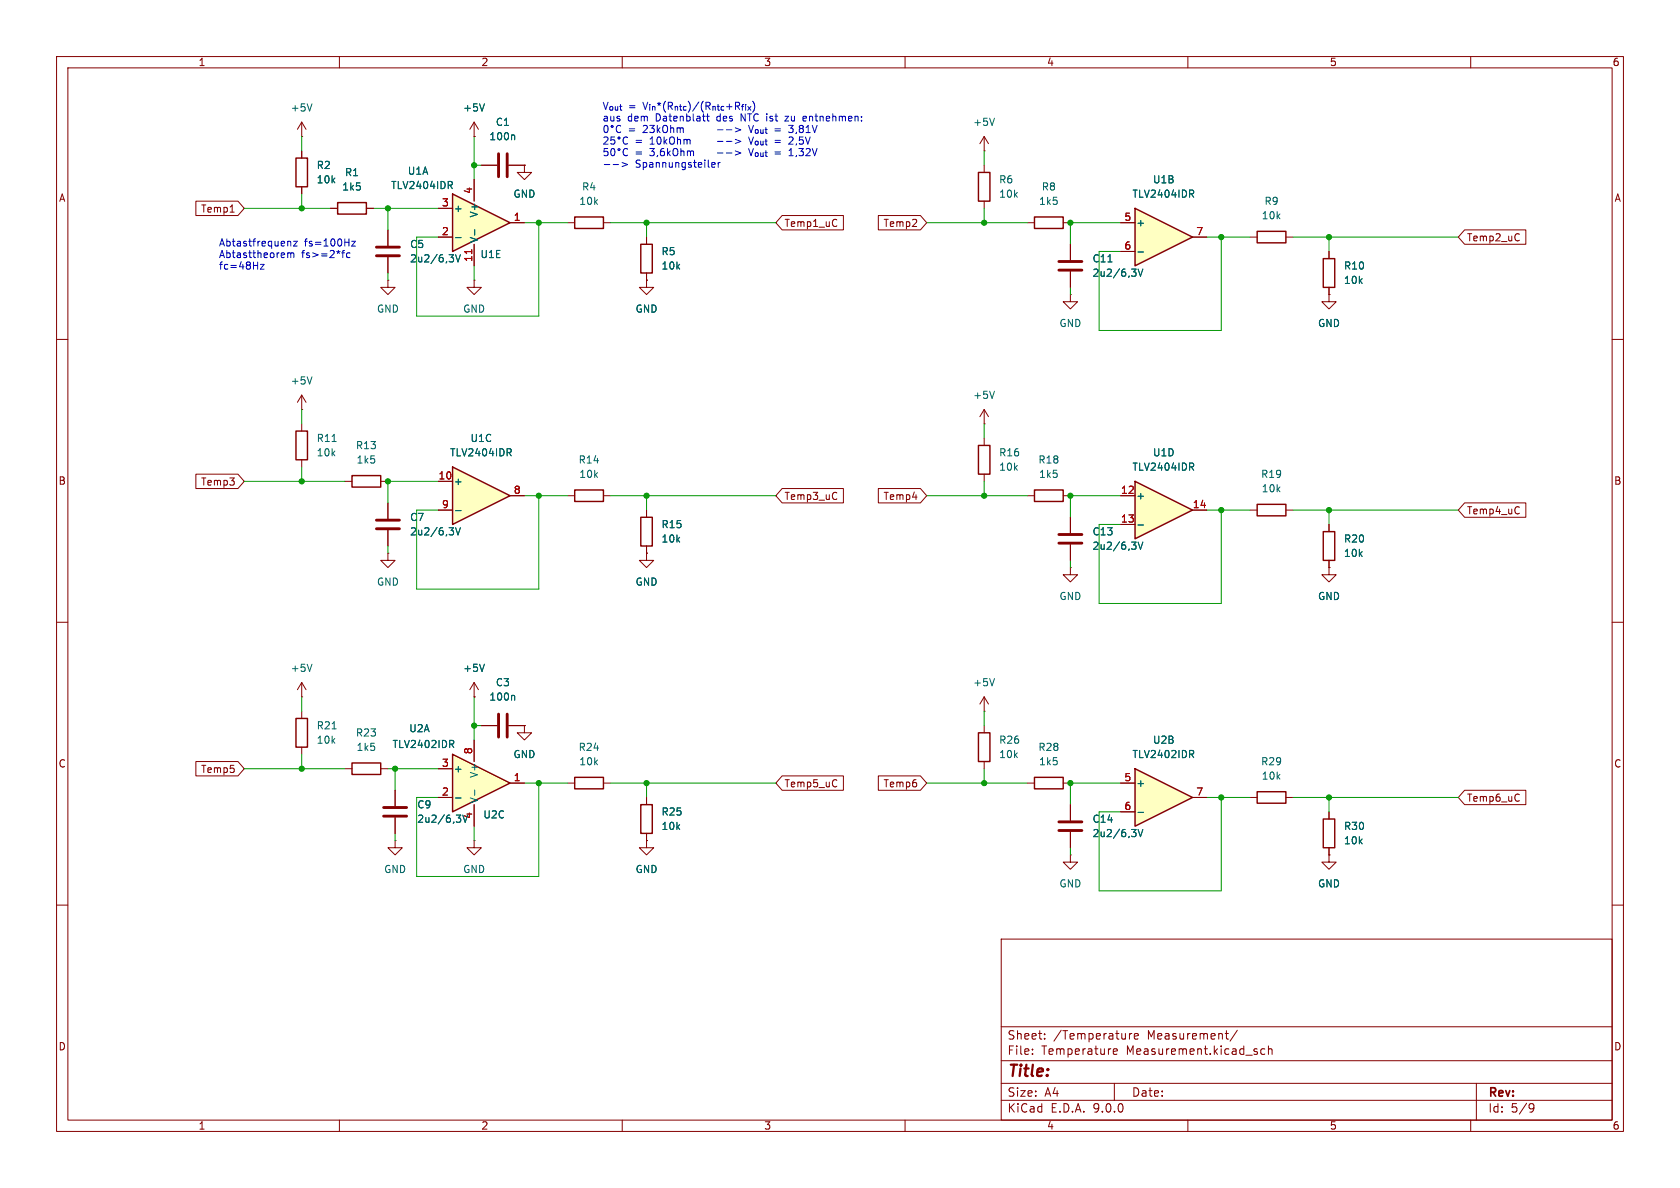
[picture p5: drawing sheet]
<svg xmlns="http://www.w3.org/2000/svg" width="297mm" height="210mm" viewBox="0 0 297 210" stroke-linecap="round" stroke-linejoin="round" font-family="sans-serif">
<g fill="none" stroke="#840000" stroke-width=".18">
<path d="M10 10h277v190h-277zM12 12h273v186h-273zM60 10v2M110 10v2M160 10v2M210 10v2M260 10v2M100.3 39.4h1.3M106.7 39.4h1.2M10 60h2M174 74.9h.1M174 72.4l-.8 1.3"/>
<path d="M174 72.4l.8 1.3M174 72.4v2.5M285 60h2M10 110h2M189.2 100.3v1.3h1.3l-1.3 1.3-1.2-1.3h1.2M189.2 100.3h.1M285 110h2M10 160h2M177 166h108v32h-108zM285 160h2M60 198v2M110 198v2"/>
<path d="M160 198v2M177 194.5h108M177 191.5h108M177 187.5h108M177 181.5h108M182.5 186.3v.1M182.5 185.5v.1M184.7 183.6v.1M184.7 182.8v.1M196.8 185.9l.7-.1v-.3l-.5-.1-.2 .2 .1 .7h.6M197 191.5v3M199.7 182.7v1"/>
<path d="M200.1 182.7l-.3 .1-.1 .2M200.5 183.2l.7-.1v-.3l-.5-.1-.2 .2 .1 .7h.6M210 198v2M216.6 182.7h.6M216.9 183.6l.3 .1M218.7 182.1l-1.2 2M223.6 185.5l-.4-.1-.3 .3v.4l.1 .2h.6M224.2 185.5l.3-.1 .3 .1 .1 .9M224.2 184.9v1.5M260 198v2M261 191.5v6.5M270.6 195.1l.5 .1a.99 .99 0 0 1-.4 1.4h-.2"/>
<path d="M271.2 195.7l-.3 .3h-.3"/>
</g>
<path d="M101.6 38.4h5.1v2h-5.1z" fill="none" stroke="#840000" stroke-width=".25"/>
<path d="M175.8 69.2l-.4 1.2" fill="none" stroke="#006464" stroke-width=".18"/>
<path d="M200.7 135.9l10.1 5.1-10.1 5.1z" fill="#ffffc2"/>
<path d="M113.3 43.2h2v5.1h-2zM200.7 135.9l10.1 5.1-10.1 5.1z" fill="none" stroke="#840000" stroke-width=".25"/>
<g fill="none" stroke="#840000" stroke-width=".18">
<path d="M83.8 24.1h.1M83.8 21.6l-.7 1.3M83.8 21.6l.8 1.3M83.8 21.6v2.5M85.1 29.2h2.8M89.9 29.2h2.8M114.3 49.5v1.3h1.3l-1.3 1.3-1.3-1.3h1.3M114.3 49.5h.1M114.3 41.9v1.3M114.3 48.3v1.2M83.8 123.2h.1M83.8 120.7v2.5"/>
<path d="M83.8 130.8v3.8M83.8 120.7l-.7 1.2M83.8 120.7l.8 1.2M92.7 128.3v1.2h1.3l-1.3 1.3-1.3-1.3h1.3M92.7 128.3h.1M198.1 138.4h2.6M83.8 142.2v3.9M189.2 151.1v1.3h1.3l-1.3 1.3-1.2-1.3h1.2M189.2 151.1h.1M189.2 142.2v2.8M189.2 147.1v2.8M198.1 143.5h2.6"/>
<path d="M210.8 141h2.6"/>
</g>
<path d="M85.6 18.4l-.4 1.2M90.8 23.9l.2 .1v.7M85.6 117.4l-.4 1.3M83.9 139.7v.9M210.6 133.3l.4 .6M210.8 132.7l.2 .2v.3l-.2 .1M200 146.6h.8l-.4 .5M200.7 147.2l.1 .2-.1 .4M201.2 143.6h1M201.2 146.6l.4 1.3 .4-1.3" fill="none" stroke="#006464" stroke-width=".18"/>
<path d="M88.1 27.2v4M89.7 27.2v4M187.2 145.3h4.1M187.2 146.8h4.1" fill="none" stroke="#840000" stroke-width=".51"/>
<path d="M80 133.4l10.2 5-10.2 5.1z" fill="#ffffc2"/>
<path d="M59.7 35.8h5.1v2h-5.1zM222.2 40.9h5.1v2h-5.1zM52.3 76.2h2.1v5.1h-2.1zM62.2 84.1h5.1v2h-5.1zM113.3 91.4h2v5.1h-2zM233.9 94h2.1v5.1h-2.1zM80 133.4l10.2 5-10.2 5.1zM101.6 137.4h5.1v2h-5.1zM173 129.5h2v5.1h-2zM182.9 137.4h5.1v2h-5.1zM113.3 142.2h2v5.1h-2z" fill="none" stroke="#840000" stroke-width=".25"/>
<g fill="none" stroke="#840000" stroke-width=".18">
<path d="M58.4 36.8h1.3M64.8 36.8h1.2M221 41.9h1.2M227.3 41.9h1.3M53.3 74.9v1.3M53.3 81.3v1.3M61 85.1h1.2M67.3 85.1h1.3M114.3 97.8v1.3h1.3l-1.3 1.2-1.3-1.2h1.3M114.3 97.8h.1M114.3 90.2v1.2M114.3 96.5v1.3"/>
<path d="M189.2 91.4v2.8M189.2 96.3v2.8M234.9 92.7v1.3M234.9 99.1v1.2M234.9 100.3v1.3h1.3l-1.3 1.3-1.2-1.3h1.2M234.9 100.3h.1M77.5 135.9h2.5M85.1 128.3h2.8M89.9 128.3h2.8M90.2 138.4h2.5M100.3 138.4h1.3M106.7 138.4h1.2"/>
<path d="M174 125.7h.1M174 123.2l-.8 1.3M174 123.2l.8 1.3M174 123.2v2.5M174 128.3v1.2M174 134.6v1.3M181.6 138.4h1.3M188 138.4h1.2M77.5 141h2.5M114.3 148.6v1.3h1.3l-1.3 1.2-1.3-1.2h1.3M114.3 148.6h.1M114.3 141v1.2"/>
<path d="M114.3 147.3v1.3"/>
</g>
<path d="M58.7 78h.7M200 95.8h.8l-.4 .5M200.7 96.4l.1 .2-.1 .4M201.2 95.8l.4 1.3 .4-1.3M175.8 120l-.4 1.2M79.8 131.5l.4 .7M80 130.9l.2 .2v.3l-.2 .1M90.8 122.9l.2 .2v.7M80.5 141.1h1" fill="none" stroke="#006464" stroke-width=".18"/>
<path d="M187.2 94.5h4.1M187.2 96h4.1M88.1 126.2v4.1M89.7 126.2v4.1" fill="none" stroke="#840000" stroke-width=".51"/>
<path d="M200.7 85.1l10.1 5.1-10.1 5.1z" fill="#ffffc2"/>
<path d="M200.7 85.1l10.1 5.1-10.1 5.1zM222.2 89.2h5.1v2h-5.1zM222.2 140h5.1v2h-5.1zM233.9 144.8h2.1v5.1h-2.1z" fill="none" stroke="#840000" stroke-width=".25"/>
<g fill="none" stroke="#840000" stroke-width=".18">
<path d="M68.6 40.6v2.8M68.6 45.5v2.8M198.1 87.6h2.6M198.1 92.7h2.6M210.8 90.2h2.6M221 90.2h1.2M227.3 90.2h1.3M69.8 139.7v2.8M69.8 148.6v1.3h1.3l-1.3 1.2-1.2-1.2h1.2M69.8 148.6h.1M69.8 144.5v2.8M83.8 148.6v1.3h1.3l-1.3 1.2-1.3-1.2h1.3"/>
<path d="M83.8 148.6h.1M221 141h1.2M227.3 141h1.3M234.9 151.1v1.3h1.3l-1.3 1.3-1.2-1.3h1.2M234.9 151.1h.1M234.9 143.5v1.3M234.9 149.9v1.2"/>
</g>
<path d="M79.4 45h.8l-.4 .5M80.1 45.6l.1 .2-.1 .4M80.5 45l.5 1.3 .4-1.3M201.2 92.8h1M210.6 82.5l.4 .6M210.8 81.9l.2 .2v.3l-.2 .1M80.7 144.1h.8l-.5 .5M81.3 144.6l.2 .2-.2 .5" fill="none" stroke="#006464" stroke-width=".18"/>
<path d="M66.5 43.7h4.1M66.5 45.2h4.1M67.8 142.7h4.1M67.8 144.3h4.1" fill="none" stroke="#840000" stroke-width=".51"/>
<path d="M80 34.3l10.2 5.1-10.2 5.1z" fill="#ffffc2"/>
<path d="M80 34.3l10.2 5.1-10.2 5.1z" fill="none" stroke="#840000" stroke-width=".25"/>
<path d="M77.5 36.8h2.5M83.8 31.8v3.8M90.2 39.4h2.5M77.5 41.9h2.5M83.8 43.2v3.8" fill="none" stroke="#840000" stroke-width=".18"/>
<path d="M79.5 32.7l.5 .6M79.7 32.1l.3 .2-.1 .3-.2 .1M80.5 42h1M83.9 40.6v1" fill="none" stroke="#006464" stroke-width=".18"/>
<path d="M83.4 44.1v.7" fill="none" stroke="#a90000" stroke-width=".18"/>
<path d="M200.7 36.8l10.1 5.1-10.1 5.1z" fill="#ffffc2"/>
<path d="M200.7 36.8l10.1 5.1-10.1 5.1zM233.9 45.7h2.1v5.1h-2.1z" fill="none" stroke="#840000" stroke-width=".25"/>
<path d="M198.1 39.4h2.6M198.1 44.5h2.6M210.8 41.9h2.6M234.9 52.1v1.2h1.3l-1.3 1.3-1.2-1.3h1.2M234.9 52.1h.1M234.9 44.5v1.2M234.9 50.8v1.3" fill="none" stroke="#840000" stroke-width=".18"/>
<path d="M210.6 34.3l.4 .6M210.8 33.6l.2 .2v.3l-.2 .2M201.2 44.5h1" fill="none" stroke="#006464" stroke-width=".18"/>
<path d="M80 82.6l10.2 5-10.2 5.1z" fill="#ffffc2"/>
<path d="M52.3 27.9h2.1v5.1h-2.1zM173 30.5h2v5.1h-2zM182.9 38.4h5.1v2h-5.1zM173 78.7h2v5.1h-2zM80 82.6l10.2 5-10.2 5.1zM101.6 86.6h5.1v2h-5.1zM182.9 86.6h5.1v2h-5.1zM52.3 127h2.1v5.1h-2.1zM62.2 134.9h5.1v2h-5.1z" fill="none" stroke="#840000" stroke-width=".25"/>
<g fill="none" stroke="#840000" stroke-width=".18">
<path d="M34.6 35.6h7.5l1.1 1.2-1.1 1.3h-7.5zM40.7 37.5h.7M53.3 24.1h.1M53.3 21.6l-.7 1.3M53.3 21.6l.8 1.3M53.3 21.6v2.5M53.3 26.7v1.2M53.3 33v1.3M58.4 36.8h1.3M64.8 36.8h1.2M77.5 36.8h2.5M83.8 24.1h.1"/>
<path d="M83.8 31.8v3.8M85.1 29.2h2.8M89.9 29.2h2.8M90.2 39.4h2.5M92.7 29.2v1.3h1.3l-1.3 1.3-1.3-1.3h1.3M92.7 29.2h.1M138.3 38.1h10.8v2.5h-10.8l-1.1-1.2zM147.9 38.8v.1M147.9 39.9v.1M155.3 38.1h7.4l1.1 1.3-1.1 1.2h-7.4zM174 26.7h.1M174 24.1l-.8 1.3"/>
<path d="M174 24.1l.8 1.3M174 24.1v2.6M174 29.2v1.3M174 35.6v1.2M181.6 39.4h1.3M188 39.4h1.2M198.1 39.4h2.6M68.6 49.5v1.3h1.2l-1.2 1.3-1.3-1.3h1.3M68.6 49.5h.1M68.6 40.6v2.8M68.6 45.5v2.8M77.5 41.9h2.5"/>
<path d="M83.8 49.5v1.3h1.3l-1.3 1.3-1.3-1.3h1.3M83.8 49.5h.1M83.8 43.2v3.8M114.3 49.5h.1M114.3 41.9v1.3M114.3 48.3v1.2M189.2 52.1v1.2h1.3l-1.3 1.3-1.2-1.3h1.2M189.2 52.1h.1M189.2 43.2v2.8M189.2 48v2.8M198.1 44.5h2.6M210.8 41.9h2.6"/>
<path d="M234.9 52.1h.1M234.9 44.5v1.2M234.9 50.8v1.3M258.9 40.6h10.8v2.6h-10.8l-1.1-1.3zM268.5 41.4h.1M268.6 42.5h-.1M53.3 72.4h.1M53.3 69.9v2.5M53.3 69.9l-.7 1.2M53.3 69.9l.8 1.2M174 77.5v1.2M34.6 83.8h7.5l1.1 1.3-1.1 1.3h-7.5z"/>
<path d="M68.6 97.8v1.3h1.2l-1.2 1.2-1.3-1.2h1.3M68.6 97.8h.1M68.6 88.9v2.8M68.6 93.7v2.8M77.5 85.1h2.5M77.5 90.2h2.5M90.2 87.6h2.5M100.3 87.6h1.3M106.7 87.6h1.2M114.3 97.8h.1M114.3 90.2v1.2M114.3 96.5v1.3"/>
<path d="M138.3 86.4h10.8v2.5h-10.8l-1.1-1.3zM147.9 87.1v.1M147.9 88.2h.1M155.3 86.4h7.4l1.1 1.2-1.1 1.3h-7.4zM174 83.8v1.3M181.6 87.6h1.3M188 87.6h1.2M189.2 91.4v2.8M189.2 96.3v2.8M198.1 87.6h2.6M198.1 92.7h2.6M210.8 90.2h2.6"/>
<path d="M234.9 92.7v1.3M234.9 99.1v1.2M258.9 88.9h10.8v2.5h-10.8l-1.1-1.2zM268.5 89.6l.1 .1M268.6 90.7l-.1 .1M234.9 100.3h.1M34.6 134.6h7.5l1.1 1.3-1.1 1.3h-7.5zM53.3 123.2h.1M53.3 120.7v2.5M53.3 125.7v1.3M53.3 132.1v1.3M53.3 120.7l-.7 1.2"/>
<path d="M53.3 120.7l.8 1.2M61 135.9h1.2M67.3 135.9h1.3M69.8 139.7v2.8M77.5 135.9h2.5M83.8 123.2h.1M83.8 130.8v3.8M85.1 128.3h2.8M89.9 128.3h2.8M90.2 138.4h2.5M92.7 128.3h.1M138.3 137.2h10.8v2.5h-10.8l-1.1-1.3z"/>
<path d="M147.9 137.9v.1M147.9 139h.1M155.3 137.2h7.4l1.1 1.2-1.1 1.3h-7.4zM198.1 138.4h2.6M258.9 139.7h10.8v2.5h-10.8l-1.1-1.2zM69.8 144.5v2.8M77.5 141h2.5M83.8 142.2v3.9M114.3 148.6h.1M114.3 141v1.2M114.3 147.3v1.3M189.2 142.2v2.8"/>
<path d="M189.2 147.1v2.8M198.1 143.5h2.6M210.8 141h2.6M234.9 151.1h.1M234.9 143.5v1.3M234.9 149.9v1.2M268.5 140.4l.1 .1M268.6 141.5l-.1 .1"/>
</g>
<g fill="none" stroke="#006464" stroke-width=".18">
<path d="M55.2 18.4l-.5 1.2M85.6 18.4l-.4 1.2M79.5 32.7l.5 .6M79.7 32.1l.3 .2-.1 .3-.2 .1M90.8 23.9l.2 .1v.7M175.8 20.9l-.4 1.3M210.6 34.3l.4 .6M210.8 33.6l.2 .2v.3l-.2 .2M79.4 45h.8l-.4 .5M80.1 45.6l.1 .2-.1 .4M80.5 42h1M80.5 45l.5 1.3 .4-1.3"/>
<path d="M83.9 40.6v1M195.9 46.3h.7M200 47.6h.8l-.4 .5M200.7 48.1l.1 .2-.1 .5M201.2 44.5h1M201.2 47.6l.4 1.2 .4-1.2M55.2 66.6l-.5 1.3M90 80l.4 .6M90.1 79.3l.3 .3-.1 .3-.2 .1M79.4 93.3h.8l-.4 .5M80.1 93.8l.1 .2-.1 .5M80.5 90.3h1"/>
<path d="M80.5 93.3l.5 1.3 .4-1.3M200 95.8h.8l-.4 .5M200.7 96.4l.1 .2-.1 .4M201.2 92.8h1M201.2 95.8l.4 1.3 .4-1.3M210.6 82.5l.4 .6M210.8 81.9l.2 .2v.3l-.2 .1M55.2 117.4l-.5 1.3M85.6 117.4l-.4 1.3M58.7 128.8h.7M79.8 131.5l.4 .7M80 130.9l.2 .2v.3l-.2 .1"/>
<path d="M83.9 139.7v.9M90.8 122.9l.2 .2v.7M210.6 133.3l.4 .6M210.8 132.7l.2 .2v.3l-.2 .1M80.5 141.1h1M80.7 144.1h.8l-.5 .5M81.3 144.6l.2 .2-.2 .5M200 146.6h.8l-.4 .5M200.7 147.2l.1 .2-.1 .4M201.2 143.6h1M201.2 146.6l.4 1.3 .4-1.3"/>
</g>
<path d="M187.2 46.2h4.1M187.2 47.8h4.1M66.5 91.9h4.1M66.5 93.5h4.1" fill="none" stroke="#840000" stroke-width=".51"/>
<g fill="none" stroke="#009600" stroke-width=".18">
<path d="M43.2 36.8h15.2M53.3 24.1v2.6M53.3 34.3v2.5M66 36.8h11.5M68.6 36.8v3.8M83.8 24.1v7.7M83.8 29.2h1.3M92.7 39.4h7.6M95.2 39.4v16.5h-21.5v-14h3.8M107.9 39.4h29.3M114.3 39.4v2.5M163.8 39.4h17.8"/>
<path d="M174 26.7v2.5M174 36.8v2.6M198.1 39.4h-8.9v3.8M68.6 48.3v1.2M83.8 47v2.5M189.2 50.8v1.3M213.4 41.9h7.6M215.9 41.9v16.5h-21.6v-13.9h3.8M228.6 41.9h29.2M234.9 41.9v2.6M53.3 72.4v2.5M174 74.9v2.6"/>
<path d="M43.2 85.1h17.8M53.3 82.6v2.5M68.6 96.5v1.3M77.5 85.1h-8.9v3.8M92.7 87.6h7.6M95.2 87.6v16.5h-21.5v-13.9h3.8M107.9 87.6h29.3M114.3 87.6v2.6M163.8 87.6h17.8M174 85.1v2.5M189.2 99.1v1.2M198.1 87.6h-8.9v3.8"/>
<path d="M213.4 90.2h7.6M215.9 90.2v16.5h-21.6v-14h3.8M228.6 90.2h29.2M234.9 90.2v2.5M43.2 135.9h17.8M53.3 123.2v2.5M53.3 133.4v2.5M68.6 135.9h8.9M69.8 135.9v3.8M83.8 123.2v7.6M83.8 128.3h1.3M92.7 138.4h7.6"/>
<path d="M95.2 138.4v16.5h-21.5v-13.9h3.8M107.9 138.4h29.3M114.3 138.4v2.6M163.8 138.4h17.8M174 125.7v2.6M174 135.9v2.5M198.1 138.4h-8.9v3.8M69.8 147.3v1.3M83.8 146.1v2.5M189.2 149.9v1.2M213.4 141h7.6M215.9 141v16.5h-21.6v-14h3.8"/>
<path d="M228.6 141h29.2M234.9 141v2.5"/>
</g>
<g fill="none" stroke="#0000c2" stroke-width=".18">
<path d="M106.8 24.3l.5-.1 .2 .4-.8 .9h.8M106.8 29.1h1M106.9 22.3a.69 .69 0 0 0 .3 1.1l.2-.1 .1-.3-.1-.7M107.4 26.3h-.6v.6l.1-.2 .5 .1 .1 .2-.1 .4-.1 .1-.5-.1M108.1 22.2l-.1 .1 .2 .2 .2-.2-.1-.1M108.1 26.4l.2-.1a.68 .68 0 0 1 .4 .6 .68 .68 0 0 1-.4 .6l-.2-.1-.1-.4zM108.4 29.1h1M108.6 24.2h-.6v.6l.2-.1 .4 .1 .1 .1-.1 .5-.1 .1-.5-.1M109.2 22.2a.61 .61 0 0 0-.3 .8 .61 .61 0 0 0 .8 .3M110 28.7l.9 .4-.9 .4M110.9 24.3a.6 .6 0 0 0-.8 .5 .6 .6 0 0 0 .6 .7l.2-.1M110.9 26.4a.6 .6 0 0 0-.8 .4 .6 .6 0 0 0 .6 .7l.2-.1"/>
<path d="M114.4 22.3v.4l-.7 .7h.7M114.9 22.2h.8l-.5 .5 .4 .1v.5l-.2 .1-.5-.1M114.9 26.3h.8l-.5 .4 .4 .2v.5l-.2 .1-.5-.1M114.9 24.6l.4-.4v1.3M114.9 25.5h.8M116.2 22.2v1.2M116.3 24.3l.1-.1a.68 .68 0 0 1 .5 .6 .68 .68 0 0 1-.5 .7l-.1-.1-.2-.4zM116.3 27.5l-.2 .2M116.3 23l.4 .4M116.7 22.6l-.5 .5M117.4 22.2a.81 .81 0 0 0 .1 1.2 .43 .43 0 0 0 .5-.4v-.4l-.2-.4M117.4 26.3h-.4a.86 .86 0 0 0 0 1.2l.4-.1 .1-.4-.3-.3-.3 .1-.2 .2"/>
<path d="M117.4 24.2v1.3M117.5 25l.4 .5M117.9 24.6l-.5 .5M118 26.3v1.2M118.1 27l.4 .5M118.5 26.7l-.5 .5M118.6 22.2v1.2M118.6 22.7l.1-.1 .3 .1 .1 .7M118.6 24.3l.1-.1a.43 .43 0 0 1 .5 .4v.5a.42 .42 0 0 1-.4 .4 .42 .42 0 0 1-.4-.4v-.5zM119.2 26.3h.1a.43 .43 0 0 1 .5 .4v.4a.42 .42 0 0 1-.4 .4 .42 .42 0 0 1-.4-.4v-.4zM119.7 22.7l.4-.1 .2 .2M119.7 22.6v.8"/>
<path d="M119.8 24.2v1.3M119.8 24.8l.2-.2 .3 .1v.8M120.3 22.8l.1-.2 .3 .1 .1 .7M120.3 22.8v.6M120.4 26.8l.2-.1h.3v.8M120.4 26.3v1.2M120.9 24.8l.4-.2 .2 .2M120.9 24.6v.9M121.5 24.8l.1-.2 .3 .1 .1 .8M121.5 24.8v.7M121.5 26.8l.4-.1 .2 .2M121.5 26.7v.8"/>
<path d="M122.1 26.9l.1-.2h.4v.8M122.1 26.9v.6M125.1 20.1v1.1l.3 .2M125.8 29.1l.6-.1v-.2l-.4-.1-.2 .2 .1 .6h.5M126.8 23h1M126.8 25h1M126.8 27h1M127 28.7v.9M127.3 28.7l-.3 .3M128.4 23h1M128.4 25h1M128.4 27h1"/>
<path d="M130 22.6l1 .4-1 .3M130 24.6l1 .4-1 .4M130 26.7l1 .3-1 .4M132.3 22.2l.5 1.2M137 24.8h1M137 25.2h1M137 26.9h1M137 27.2h1M139.4 20.5l-.6 .9h.6M140.2 23.3l-.2 .1h-.5M140.2 22.2l-.4 .5 .4 .1M142 21.3h.5"/>
<path d="M142 20.6h.5M142.4 24.2l.4 1.3 .4-1.3M142.6 20.8l-.6 .2M143.6 26.3l.4 1.2 .4-1.2M46 46.7h.7l-.7 .9h.7M50.9 44.7v.8M50.9 44.8h.1M51 42.7l.4 .1v.7M51 44.7l.4 .2M51.4 44.9v.6M51.4 44.9l.2-.2 .3 .1 .1 .7M51.9 42.7h.7l-.7 .8h.7"/>
<path d="M60.4 44.7h.5M60.7 44.3l-.1 1.2M61.9 44.8l-.4-.1-.2 .2 .1 .6h.5M62.2 42.7h.6l-.6 .8h.6"/>
<circle cx="109.4" cy="24.4" r=".18"/>
<circle cx="109.4" cy="26.4" r=".18"/>
</g>
<path d="M83.4 44.1v.7" fill="none" stroke="#a90000" stroke-width=".18"/>
<g fill="#009600" stroke="#009600" stroke-width=".18">
<circle cx="215.9" cy="141" r=".46"/>
<circle cx="174" cy="138.4" r=".46"/>
<circle cx="189.2" cy="138.4" r=".46"/>
<circle cx="189.2" cy="87.6" r=".46"/>
<circle cx="68.6" cy="36.8" r=".46"/>
<circle cx="53.3" cy="36.8" r=".46"/>
<circle cx="95.2" cy="39.4" r=".46"/>
<circle cx="83.8" cy="29.2" r=".46"/>
<circle cx="69.8" cy="135.9" r=".46"/>
<circle cx="53.3" cy="85.1" r=".46"/>
<circle cx="68.6" cy="85.1" r=".46"/>
<circle cx="53.3" cy="135.9" r=".46"/>
<circle cx="174" cy="87.6" r=".46"/>
<circle cx="174" cy="39.4" r=".46"/>
<circle cx="189.2" cy="39.4" r=".46"/>
<circle cx="114.3" cy="39.4" r=".46"/>
<circle cx="83.8" cy="128.3" r=".46"/>
<circle cx="95.2" cy="138.4" r=".46"/>
<circle cx="114.3" cy="138.4" r=".46"/>
<circle cx="95.2" cy="87.6" r=".46"/>
<circle cx="114.3" cy="87.6" r=".46"/>
<circle cx="234.9" cy="90.2" r=".46"/>
<circle cx="215.9" cy="90.2" r=".46"/>
<circle cx="234.9" cy="41.9" r=".46"/>
<circle cx="234.9" cy="141" r=".46"/>
<circle cx="215.9" cy="41.9" r=".46"/>
</g>
<text font-size="2.8" fill="#840000" x="178" y="190.9">Title:</text>
<g font-size="2.1" fill="#840000">
<text x="178" y="184">Sheet:</text>
<text x="186.2" y="184">/Temperature</text>
<text x="202.9" y="184">Measurement/</text>
<text x="178" y="186.7">File:</text>
<text x="184.1" y="186.7">Temperature</text>
<text x="199.2" y="186.7">Measurement.kicad_sch</text>
<text x="178" y="196.9">KiCad</text>
<text x="178" y="194.1">Size:</text>
<text x="184.7" y="194.1">A4</text>
<text x="185.7" y="196.9">E.D.A.</text>
<text x="193.3" y="196.9">9.0.0</text>
<text x="200" y="194.1">Date:</text>
<text x="263" y="194.3">Rev:</text>
<text x="263" y="196.9">Id:</text>
<text x="267.1" y="196.9">5/9</text>
</g>
<g font-size="1.8" fill="#840000">
<text x="35" y="11.9">1</text>
<text x="85" y="11.9">2</text>
<text x="135" y="11.9">3</text>
<text x="185" y="11.9">4</text>
<text x="235" y="11.9">5</text>
<text x="285" y="11.9">6</text>
<text x="10.3" y="35.9">A</text>
<text x="285.3" y="35.9">A</text>
<text x="35.4" y="37.8">Temp1</text>
<text x="138.6" y="40.3">Temp1_uC</text>
<text x="156.1" y="40.3">Temp2</text>
<text x="259.2" y="42.9">Temp2_uC</text>
<text x="10.3" y="85.9">B</text>
<text x="35.4" y="86">Temp3</text>
<text x="138.6" y="88.6">Temp3_uC</text>
<text x="156.1" y="88.6">Temp4</text>
<text x="285.3" y="85.9">B</text>
<text x="259.2" y="91.1">Temp4_uC</text>
<text x="10.3" y="135.9">C</text>
<text x="35.4" y="136.8">Temp5</text>
<text x="285.3" y="135.9">C</text>
<text x="138.6" y="139.4">Temp5_uC</text>
<text x="156.1" y="139.4">Temp6</text>
<text x="259.2" y="141.9">Temp6_uC</text>
<text x="10.3" y="185.9">D</text>
<text x="285.3" y="185.9">D</text>
<text x="35" y="199.9">1</text>
<text x="85" y="199.9">2</text>
<text x="135" y="199.9">3</text>
<text x="185" y="199.9">4</text>
<text x="235" y="199.9">5</text>
<text x="285" y="199.9">6</text>
</g>
<g font-size="1.8" fill="#006464">
<text x="51.3" y="19.9">+5V</text>
<text x="81.8" y="19.9">+5V</text>
<text x="87.6" y="22.5">C1</text>
<text x="172" y="22.5">+5V</text>
<text x="86.4" y="25">100n</text>
<text x="55.9" y="30.1">R2</text>
<text x="55.9" y="32.6">10k</text>
<text x="60.4" y="33.9">1k5</text>
<text x="60.9" y="31.3">R1</text>
<text x="69" y="33.6">TLV2404IDR</text>
<text x="72" y="31.1">U1A</text>
<text x="90.7" y="35.2">GND</text>
<text x="102.8" y="33.9">R4</text>
<text x="176.5" y="32.6">R6</text>
<text x="176.5" y="35.2">10k</text>
<text x="184.1" y="33.9">R8</text>
<text x="200.1" y="35.2">TLV2404IDR</text>
<text x="203.7" y="32.6">U1B</text>
<text x="80.1" y="37.7">+</text>
<text x="84.7" y="38.6" transform="rotate(-90 84.7 38.6)">V+</text>
<text x="102.3" y="36.4">10k</text>
<text x="183.6" y="36.4">1k5</text>
<text x="200.8" y="40.2">+</text>
<text x="223" y="39">10k</text>
<text x="223.4" y="36.4">R9</text>
<text x="72.4" y="44">C5</text>
<text x="72.4" y="46.6">2u2/6,3V</text>
<text x="84.7" y="43.1" transform="rotate(-90 84.7 43.1)">V-</text>
<text x="84.8" y="45.8">U1E</text>
<text x="116.8" y="45.3">R5</text>
<text x="116.8" y="47.9">10k</text>
<text x="193" y="46.6">C11</text>
<text x="237.5" y="47.9">R10</text>
<text x="193" y="49.1">2u2/6,3V</text>
<text x="237.5" y="50.4">10k</text>
<text x="66.5" y="55.5">GND</text>
<text x="81.8" y="55.5">GND</text>
<text x="112.3" y="55.5">GND</text>
<text x="187.2" y="58">GND</text>
<text x="232.9" y="58">GND</text>
<text x="51.3" y="68.2">+5V</text>
<text x="172" y="70.7">+5V</text>
<text x="55.9" y="80.9">10k</text>
<text x="55.9" y="78.3">R11</text>
<text x="62.8" y="79.6">R13</text>
<text x="62.9" y="82.1">1k5</text>
<text x="79.5" y="80.9">TLV2404IDR</text>
<text x="83.1" y="78.3">U1C</text>
<text x="102.2" y="82.1">R14</text>
<text x="176.5" y="83.4">10k</text>
<text x="176.5" y="80.9">R16</text>
<text x="183.5" y="82.1">R18</text>
<text x="200.1" y="83.4">TLV2404IDR</text>
<text x="203.7" y="80.9">U1D</text>
<text x="80.1" y="86">+</text>
<text x="102.3" y="84.7">10k</text>
<text x="183.6" y="84.7">1k5</text>
<text x="200.8" y="88.5">+</text>
<text x="222.8" y="84.7">R19</text>
<text x="223" y="87.2">10k</text>
<text x="72.4" y="92.3">C7</text>
<text x="72.4" y="94.8">2u2/6,3V</text>
<text x="116.8" y="93.6">R15</text>
<text x="193" y="94.8">C13</text>
<text x="116.8" y="96.1">10k</text>
<text x="193" y="97.4">2u2/6,3V</text>
<text x="237.5" y="98.7">10k</text>
<text x="237.5" y="96.1">R20</text>
<text x="66.5" y="103.7">GND</text>
<text x="112.3" y="103.7">GND</text>
<text x="187.2" y="106.3">GND</text>
<text x="232.9" y="106.3">GND</text>
<text x="51.3" y="119">+5V</text>
<text x="81.8" y="119">+5V</text>
<text x="86.4" y="124.1">100n</text>
<text x="87.6" y="121.5">C3</text>
<text x="172" y="121.5">+5V</text>
<text x="55.9" y="131.7">10k</text>
<text x="55.9" y="129.1">R21</text>
<text x="62.8" y="130.4">R23</text>
<text x="72.3" y="129.6">U2A</text>
<text x="176.5" y="131.7">R26</text>
<text x="203.7" y="131.7">U2B</text>
<text x="62.9" y="132.9">1k5</text>
<text x="69.3" y="132.4">TLV2402IDR</text>
<text x="80.1" y="136.8">+</text>
<text x="84.7" y="137.6" transform="rotate(-90 84.7 137.6)">V+</text>
<text x="90.7" y="134.2">GND</text>
<text x="102.2" y="132.9">R24</text>
<text x="102.3" y="135.5">10k</text>
<text x="176.5" y="134.2">10k</text>
<text x="183.5" y="132.9">R28</text>
<text x="183.6" y="135.5">1k5</text>
<text x="200.1" y="134.2">TLV2402IDR</text>
<text x="222.8" y="135.5">R29</text>
<text x="73.7" y="143.1">C9</text>
<text x="84.7" y="142.1" transform="rotate(-90 84.7 142.1)">V-</text>
<text x="200.8" y="139.3">+</text>
<text x="223" y="138">10k</text>
<text x="73.7" y="145.6">2u2/6,3V</text>
<text x="83.6" y="144.9" transform="rotate(-90 83.6 144.9)">4</text>
<text x="85.4" y="144.9">U2C</text>
<text x="116.8" y="146.9">10k</text>
<text x="116.8" y="144.4">R25</text>
<text x="193" y="148.2">2u2/6,3V</text>
<text x="193" y="145.6">C14</text>
<text x="237.5" y="149.5">10k</text>
<text x="237.5" y="146.9">R30</text>
<text x="67.8" y="154.5">GND</text>
<text x="81.8" y="154.5">GND</text>
<text x="112.3" y="154.5">GND</text>
<text x="187.2" y="157.1">GND</text>
<text x="232.9" y="157.1">GND</text>
</g>
<g font-size="1.8" fill="#0000c2">
<text x="106.4" y="19.6">V_{out}</text>
<text x="106.4" y="21.7">aus</text>
<text x="110.9" y="21.7">dem</text>
<text x="111" y="23.7">=</text>
<text x="111.1" y="19.6">=</text>
<text x="113.8" y="19.6">V_{in}*(R_{ntc})/(R_{ntc}+R_{fix})</text>
<text x="116" y="21.7">Datenblatt</text>
<text x="127" y="21.7">des</text>
<text x="131.4" y="21.7">NTC ist</text>
<text x="133.2" y="23.7">V_{out}</text>
<text x="137.9" y="23.7">=</text>
<text x="139.7" y="21.7">zu</text>
<text x="140.7" y="23.7">3,81V</text>
<text x="143" y="21.7">entnehmen:</text>
<text x="112.3" y="25.8">=</text>
<text x="112.3" y="27.8">=</text>
<text x="112.3" y="29.9">Spannungsteiler</text>
<text x="130.7" y="25.8">V_{out}</text>
<text x="130.7" y="27.8">V_{out}</text>
<text x="135.4" y="25.8">=</text>
<text x="135.4" y="27.8">=</text>
<text x="138.2" y="25.8">2,5V</text>
<text x="138.2" y="27.8">1,32V</text>
<text x="38.6" y="43.8">Abtastfrequenz</text>
<text x="38.6" y="45.8">Abtasttheorem</text>
<text x="38.6" y="47.9">fc=48Hz</text>
<text x="53.3" y="45.8">fs&gt;=2*fc</text>
<text x="53.8" y="43.8">fs=100Hz</text>
</g>
<g font-size="1.8" fill="#a90000">
<text x="83.6" y="34.4" transform="rotate(-90 83.6 34.4)">4</text>
<text x="78" y="36.6">3</text>
<text x="78" y="41.7">2</text>
<text x="90.7" y="39.1">1</text>
<text x="198.7" y="39.1">5</text>
<text x="211.4" y="41.7">7</text>
<text x="83.6" y="46.4" transform="rotate(-90 83.6 46.4)">11</text>
<text x="198.7" y="44.2">6</text>
<text x="77.4" y="84.8">10</text>
<text x="78" y="89.9">9</text>
<text x="90.7" y="87.4">8</text>
<text x="198.1" y="87.4">12</text>
<text x="210.8" y="89.9">14</text>
<text x="198.1" y="92.5">13</text>
<text x="78" y="135.6">3</text>
<text x="83.6" y="133.4" transform="rotate(-90 83.6 133.4)">8</text>
<text x="78" y="140.7">2</text>
<text x="90.7" y="138.2">1</text>
<text x="198.7" y="138.2">5</text>
<text x="198.7" y="143.3">6</text>
<text x="211.4" y="140.7">7</text>
</g>
</svg>
